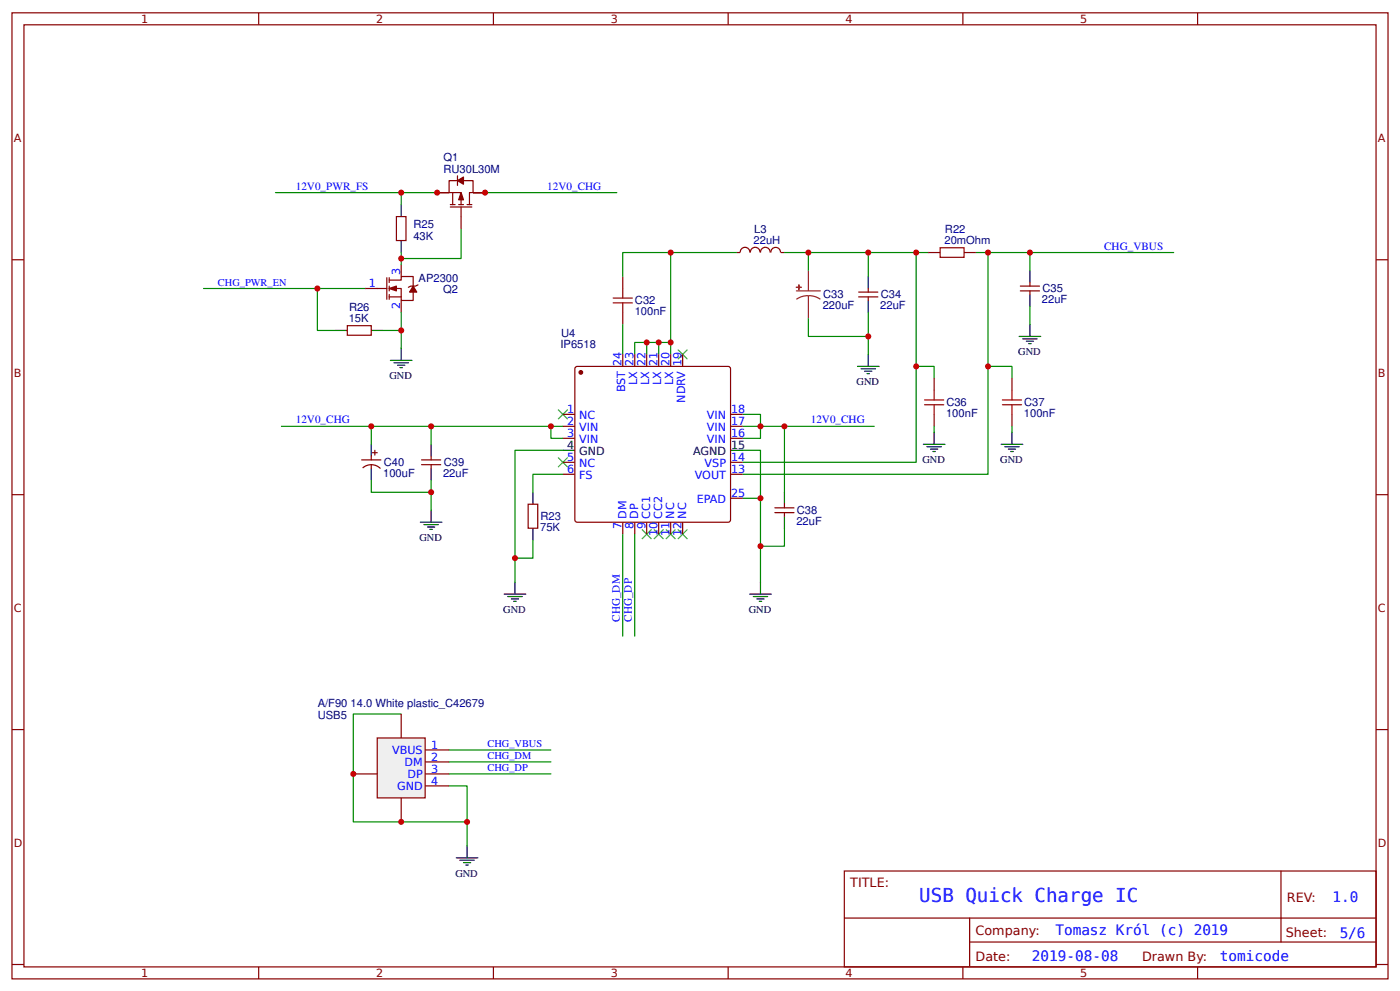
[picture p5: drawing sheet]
<svg xmlns="http://www.w3.org/2000/svg" width="309mm" height="219mm" viewBox="0 0 309 219" stroke-linecap="round" stroke-linejoin="round" font-family="sans-serif">
<g fill="none" stroke="#800" stroke-width=".26">
<path d="M2.6 2.8h304.1v213.3h-304.1zM5.3 5.5h298.7v207.9h-298.7zM57.1 2.8v2.7M109 2.8v2.7M160.9 2.8v2.7M212.7 2.8v2.7M264.6 2.8v2.7M101.1 39.9h-1.9v2.6h2.7v2.7M101.1 38.8v2.1M102.4 39.9h2.1v2.6h-.8v2.7M2.6 57.3h2.7M87.6 47.8h2.1v5.3h-2.1z"/>
<path d="M88.6 58.4v2.6M96.6 42.5h2.6M99.5 45.7h4.7M99.5 45.2h1M100 42.5v2.7M101.3 45.2h1.1M101.9 45.7v4.8M103.2 45.2h1M104.5 42.5h2.7M162.7 55.7h.8M163.5 55.7a1.06 1.06 0 0 1 1.1-1.1 1.06 1.06 0 0 1 1 1.1M165.8 55.7a1.06 1.06 0 0 1 1-1.1 1.06 1.06 0 0 1 1.1 1.1"/>
<path d="M168 55.7a1.06 1.06 0 0 1 1.1-1.1 1.06 1.06 0 0 1 1 1.1M170.3 55.7a1.06 1.06 0 0 1 1.1-1.1 1.06 1.06 0 0 1 1 1.1M172.5 55.7h.8M205.1 55.7h2.6M213 55.7h2.6M304 57.3h2.7M76.7 71.9h5.3v2.1h-5.3zM80.7 63.7h4.8M85.5 61.3v4.8M86 61.8h2.6v-.8h2.7v2.2M86 63.7h2.6v2.6h2.7v-1.8M86 65.5h2.6"/>
<path d="M86 61.3v1.1M86 63.2v1M86 65v1.1M88.6 66.3v2.7M92.3 62.9l-.5 .3h-1l-.6 .2M137.6 61v2.7M137.6 69v2.6M137.6 78.2v2.7M140.2 78.2v2.7M142.9 78.2v2.7M145.5 78.2v2.7M148.2 78.2v2.7"/>
<path d="M150.8 78.2v2.7M189.7 65.5h4.2M189.7 64.5h4.2M191.8 63.7v.8M191.8 65.5v.8M225.4 64.2h4.3M225.4 63.2h4.3M227.5 62.4v.8M227.5 64.2v.8M82.3 99.9h1M82.8 99.4v1.1M124.4 91.5h2.6"/>
<path d="M124.4 94.1h2.6M124.4 96.8h2.6M127.3 81l33.6-.1 .4 .2 .1 33.6-.3 .5-33.6 .1-.4-.3-.1-33.6zM161.4 91.5h2.6M161.4 94.1h2.6M161.4 96.8h2.6M206.4 83.5v2.7M206.4 91.5v2.6M223.6 83.5v2.7M223.6 91.5v2.6M2.6 109.2h2.7M79.9 101.5h4.2"/>
<path d="M80.1 103.3a2.84 2.84 0 0 1 3.9 .1M82 100.7v.8M82 102.6v.8M93.1 101.5h4.3M93.1 102.6h4.3M95.2 100.7v.8M95.2 102.6v.8M116.7 111.3h2.1v5.3h-2.1zM124.4 102h2.6M124.4 104.7h2.6M137.6 115.3v2.6M140.2 115.3v2.6"/>
<path d="M142.9 115.3v2.6M145.5 115.3v2.6M148.2 115.3v2.6M150.8 115.3v2.6M161.4 102h2.6M161.4 104.7h2.6M161.4 110h2.6M171.2 112.1h4.2M171.2 113.2h4.2M173.3 111.3v.8M173.3 113.2v.8M304 109.2h2.7"/>
<path d="M2.6 161.1h2.7M304 161.1h2.7M186.5 192.3h117.5v21.1h-117.5zM283 192.3v15.6M2.6 212.9h2.7M57.1 213.4v2.7M109 213.4v2.7M160.9 213.4v2.7M186.6 202.7h117.3M212.7 213.4v2.7M214.2 207.9h89.7M214.2 202.7v10.5"/>
<path d="M264.6 213.4v2.7M304 212.9h2.7"/>
</g>
<g fill="none" stroke="#080" stroke-width=".26">
<path d="M60.9 42.5h27.7M88.6 55.7v2.7M96.6 42.5h-8v2.7M101.9 50.5v6.6h-13.3M107.2 42.5h29.1M148.2 55.7h-10.6v5.3M162.7 55.7h-14.5v19.9M173.3 55.7h31.8M178.6 55.7v4M191.8 55.7v5.3M202.4 55.7v46.3h-38.4M215.6 55.7h43.7"/>
<path d="M218.3 55.7v49h-54.3M227.5 55.7v4M45 63.7h35.7M70.1 63.7v9.2h4M84.7 72.9h3.9M88.6 69v7.9M137.6 71.6v6.6M140.2 78.2v-2.6h8v2.6M142.9 75.6v2.6M145.5 75.6v2.6M191.8 69v5.3h-13.2v-4M191.8 74.3v3.9"/>
<path d="M227.5 67.7v3.9M62.2 94.1h59.5M82 94.1v4M95.2 94.1v4M124.4 99.4h-10.6v29.1M124.4 94.1h-2.7v2.7h2.7M164 91.5h4v5.3h-4M164 99.4h4v29.1M164 94.1h29.1M173.3 94.1v14.6M202.4 80.9h4v2.6M206.4 94.1v1.3"/>
<path d="M218.3 80.9h5.3v2.6M223.6 94.1v1.3M82 106v2.7h13.2M95.2 106v6.6M117.7 119.2v4h-3.9M124.4 104.7h-6.7v4M137.6 117.9v22.5M140.2 117.9v22.5M164 110h4M173.3 116.6v4h-5.3M88.6 157.6h-10.5v23.8h25.1M99.2 173.5h4v13.2"/>
<path d="M99.2 165.5h22.5M99.2 168.2h22.5M99.2 170.8h22.5"/>
</g>
<g fill="none" stroke="#000" stroke-width=".26">
<path d="M88.6 45.2v2.6M88.6 53.1v2.6M227.5 59.7v2.7M74.1 72.9h2.6M82 72.9h2.7M86.3 79.6h4.7M88.6 76.9v2.7M191.8 61v2.7M191.8 66.3v2.7M191.8 78.2v2.7M225.2 74.3h4.7M226 74.8h3.1"/>
<path d="M226.7 75.3h1.6M227.3 75.9h.5M227.5 65v2.7M227.5 71.6v2.7M82 98.1v2.6M87 80.1h3.2M87.8 80.6h1.6M88.4 81.1h.5M95.2 98.1v2.6M124.4 99.4h2.6M161.4 99.4h2.6M189.4 80.9h4.8"/>
<path d="M190.2 81.4h3.2M191 81.9h1.6M191.6 82.5h.5M204 98.1h4.8M204.8 98.6h3.2M205.6 99.1h1.6M206.1 99.7h.5M206.4 95.4v2.7M221.2 98.1h4.8M222 98.6h3.2M222.8 99.1h1.6M223.3 99.7h.5"/>
<path d="M223.6 95.4v2.7M82 103.4v2.6M92.9 115.3h4.7M93.7 115.8h3.1M94.5 116.3h1.5M95 116.9h.5M95.2 103.4v2.6M95.2 112.6v2.7M117.7 108.7v2.6M117.7 116.6v2.6M173.3 108.7v2.6M173.3 114v2.6"/>
<path d="M111.4 131.2h4.8M112.2 131.7h3.2M113 132.2h1.6M113.5 132.7h.5M113.8 128.5v2.7M165.6 131.2h4.8M166.4 131.7h3.2M167.2 132.2h1.6M167.7 132.7h.6M168 128.5v2.7M100.8 189.4h4.8M101.6 189.9h3.2"/>
<path d="M102.4 190.4h1.6M102.9 190.9h.6M103.2 186.7v2.7"/>
</g>
<g fill="#800" stroke="#800" stroke-width=".26">
<path d="M86 63.7l1.6-.5v1z"/>
<path d="M91.3 63.2l.8 1.3h-1.6z"/>
<path d="M101.9 42.5l.5 1.6h-1.1z"/>
<path d="M101.1 39.9l1.3-.8v1.6z"/>
<circle cx="128.3" cy="82.2" r=".4"/>
</g>
<g fill="none" stroke="#a00000" stroke-width=".26">
<path d="M207.7 54.7h5.3v2.1h-5.3zM135.5 66.9h4.2M135.5 65.8h4.2M137.6 63.7v2.1M137.6 66.9v2.1M204.3 89.3h4.2M204.3 88.3h4.2M206.4 86.2v2.1M206.4 89.3v2.2M221.5 89.3h4.2M221.5 88.3h4.2M223.6 86.2v2.1"/>
<path d="M223.6 89.3v2.2"/>
</g>
<path d="M178.6 59.7v4.5M175.9 64.2h5.3M178.6 65.3l1.4 .1 1.2 .7M178.6 65.3l-1.4 .2-1.3 .6M178.6 65.3v5" fill="none" stroke="#8d2323" stroke-width=".26"/>
<g fill="#8d2323" stroke="#8d2323" stroke-width=".26">
<path d="M175.9 63.4h1.1z"/>
<path d="M176.5 62.9v1z"/>
</g>
<g fill="#000" stroke="#3c3" stroke-width=".26">
<path d="M149.8 77.2l2.1 2.1zM151.9 77.2l-2.1 2.1z"/>
<path d="M123.3 90.4l2.1 2.1zM123.3 92.5l2.1-2.1z"/>
<path d="M123.3 101l2.1 2.1zM123.3 103.1l2.1-2.1z"/>
<path d="M141.8 116.9l2.1 2.1zM143.9 116.9l-2.1 2.1z"/>
<path d="M144.5 116.9l2.1 2.1zM146.6 116.9l-2.1 2.1z"/>
<path d="M147.1 116.9l2.1 2.1zM147.1 119l2.1-2.1z"/>
<path d="M149.8 116.9l2.1 2.1zM151.9 116.9l-2.1 2.1z"/>
</g>
<path d="M83.3 162.9h10.6v13.2h-10.6z" fill="#efefef" stroke="#800" stroke-width=".26"/>
<path d="M88.6 157.6v5.3M78.1 170.8h5.2M88.6 176.1v5.3M93.9 170.8h5.3M93.9 165.5h5.3M93.9 168.2h5.3M93.9 173.5h5.3" fill="none" stroke="#800" stroke-width=".26"/>
<g fill="#c00">
<circle cx="78.1" cy="170.8" r=".66"/>
<circle cx="103.2" cy="181.4" r=".66"/>
<circle cx="88.6" cy="181.4" r=".66"/>
<circle cx="88.6" cy="72.9" r=".66"/>
<circle cx="107.2" cy="42.5" r=".66"/>
<circle cx="96.6" cy="42.5" r=".66"/>
<circle cx="88.6" cy="57.1" r=".66"/>
<circle cx="82" cy="94.1" r=".66"/>
<circle cx="113.8" cy="123.2" r=".66"/>
<circle cx="121.7" cy="94.1" r=".66"/>
<circle cx="218.3" cy="80.9" r=".66"/>
<circle cx="191.8" cy="74.3" r=".66"/>
<circle cx="178.6" cy="55.7" r=".66"/>
<circle cx="202.4" cy="55.7" r=".66"/>
<circle cx="218.3" cy="55.7" r=".66"/>
<circle cx="168" cy="110" r=".66"/>
<circle cx="148.2" cy="75.6" r=".66"/>
<circle cx="145.5" cy="75.6" r=".66"/>
<circle cx="142.9" cy="75.6" r=".66"/>
<circle cx="148.2" cy="55.7" r=".66"/>
<circle cx="168" cy="94.1" r=".66"/>
<circle cx="191.8" cy="55.7" r=".66"/>
<circle cx="227.5" cy="55.7" r=".66"/>
<circle cx="202.4" cy="80.9" r=".66"/>
<circle cx="173.3" cy="94.1" r=".66"/>
<circle cx="168" cy="120.6" r=".66"/>
<circle cx="95.2" cy="94.1" r=".66"/>
<circle cx="95.2" cy="108.7" r=".66"/>
<circle cx="88.6" cy="42.5" r=".66"/>
<circle cx="70.1" cy="63.7" r=".66"/>
</g>
<text font-size="4.2" fill="#00f" x="203.1" y="199">USB Quick Charge IC</text>
<g font-size="3.2" fill="#00f">
<text x="294.4" y="199.2">1.0</text>
<text x="233.2" y="206.4">Tomasz Król (c) 2019</text>
<text x="296" y="207">5/6</text>
<text x="228" y="212.2">2019-08-08</text>
<text x="269.5" y="212.2">tomicode</text>
</g>
<g font-size="2.8" fill="#800">
<text x="187.9" y="195.7">TITLE:</text>
<text x="284.3" y="199.2">REV:</text>
<text x="215.5" y="206.4">Company:</text>
<text x="284.1" y="206.8">Sheet:</text>
<text x="215.5" y="212.1">Date:</text>
<text x="252.3" y="212.2">Drawn By:</text>
</g>
<g font-size="2.5" fill="#800">
<text x="31.2" y="5.1">1</text>
<text x="83.1" y="5.1">2</text>
<text x="134.9" y="5.1">3</text>
<text x="186.8" y="5.1">4</text>
<text x="238.7" y="5.1">5</text>
<text x="3" y="31.4">A</text>
<text x="304.4" y="31.4">A</text>
<text x="3" y="83.3">B</text>
<text x="304.4" y="83.3">B</text>
<text x="3" y="135.1">C</text>
<text x="304.4" y="135.1">C</text>
<text x="3" y="187">D</text>
<text x="304.4" y="187">D</text>
<text x="31.2" y="215.7">1</text>
<text x="83.1" y="215.7">2</text>
<text x="134.9" y="215.7">3</text>
<text x="186.8" y="215.7">4</text>
<text x="238.7" y="215.7">5</text>
</g>
<g font-size="2.5" fill="#000080">
<text x="98" y="35.5">Q1</text>
<text x="98" y="38.2">RU30L30M</text>
<text x="91.3" y="53">43K</text>
<text x="91.3" y="50.4">R25</text>
<text x="166.5" y="53.8">22uH</text>
<text x="166.6" y="51.4">L3</text>
<text x="208.7" y="53.9">20mOhm</text>
<text x="208.8" y="51.5">R22</text>
<text x="92.5" y="62.3">AP2300</text>
<text x="97.9" y="64.7">Q2</text>
<text x="181.9" y="65.9">C33</text>
<text x="194.6" y="65.9">C34</text>
<text x="230.3" y="64.6">C35</text>
<text x="77" y="71.1">15K</text>
<text x="77.1" y="68.7">R26</text>
<text x="140.2" y="69.6">100nF</text>
<text x="140.3" y="67.2">C32</text>
<text x="181.8" y="68.3">220uF</text>
<text x="194.5" y="68.3">22uF</text>
<text x="230.2" y="67">22uF</text>
<text x="123.8" y="76.9">IP6518</text>
<text x="124" y="74.4">U4</text>
<text x="209.1" y="89.7">C36</text>
<text x="226.3" y="89.7">C37</text>
<text x="209" y="92.1">100nF</text>
<text x="226.2" y="92.1">100nF</text>
<text x="84.7" y="105.3">100uF</text>
<text x="84.8" y="102.9">C40</text>
<text x="97.9" y="105.4">22uF</text>
<text x="98" y="102.9">C39</text>
<text x="176.1" y="113.5">C38</text>
<text x="119.3" y="117.2">75K</text>
<text x="119.4" y="114.8">R23</text>
<text x="175.9" y="115.9">22uF</text>
<text x="70.2" y="156.2">A/F90 14.0 White plastic_C42679</text>
<text x="70.2" y="158.8">USB5</text>
</g>
<g font-size="2.5" fill="#00f">
<text x="65.4" y="41.9">12V0_PWR_FS</text>
<text x="120.9" y="41.9">12V0_CHG</text>
<text x="243.9" y="55.1">CHG_VBUS</text>
<text x="81.5" y="63.4">1</text>
<text x="88.4" y="60.8" transform="rotate(-90 88.4 60.8)">3</text>
<text x="88.4" y="68.2" transform="rotate(-90 88.4 68.2)">2</text>
<text x="137.3" y="80.8" transform="rotate(-90 137.3 80.8)">24</text>
<text x="140" y="80.8" transform="rotate(-90 140 80.8)">23</text>
<text x="142.6" y="80.8" transform="rotate(-90 142.6 80.8)">22</text>
<text x="145.3" y="80.8" transform="rotate(-90 145.3 80.8)">21</text>
<text x="147.9" y="80.8" transform="rotate(-90 147.9 80.8)">20</text>
<text x="150.5" y="80.8" transform="rotate(-90 150.5 80.8)">19</text>
<text x="138.1" y="86.6" transform="rotate(-90 138.1 86.6)">BST</text>
<text x="140.8" y="84.9" transform="rotate(-90 140.8 84.9)">LX</text>
<text x="143.4" y="84.9" transform="rotate(-90 143.4 84.9)">LX</text>
<text x="146" y="84.9" transform="rotate(-90 146 84.9)">LX</text>
<text x="148.7" y="84.9" transform="rotate(-90 148.7 84.9)">LX</text>
<text x="151.3" y="88.9" transform="rotate(-90 151.3 88.9)">NDRV</text>
<text x="65.4" y="93.5">12V0_CHG</text>
<text x="125.3" y="91.2">1</text>
<text x="125.3" y="93.8">2</text>
<text x="128" y="92.5">NC</text>
<text x="128" y="95.2">VIN</text>
<text x="156.2" y="95.2">VIN</text>
<text x="156.2" y="92.5">VIN</text>
<text x="161.5" y="93.8">17</text>
<text x="161.5" y="91.2">18</text>
<text x="179.1" y="93.5">12V0_CHG</text>
<text x="125.3" y="96.5">3</text>
<text x="125.3" y="101.8">5</text>
<text x="128" y="97.8">VIN</text>
<text x="156.2" y="97.8">VIN</text>
<text x="161.5" y="101.8">14</text>
<text x="161.5" y="96.5">16</text>
<text x="125.3" y="104.4">6</text>
<text x="128" y="103.1">NC</text>
<text x="128" y="105.8">FS</text>
<text x="153.5" y="105.8">VOUT</text>
<text x="155.7" y="103.1">VSP</text>
<text x="161.5" y="104.4">13</text>
<text x="153.9" y="111">EPAD</text>
<text x="161.5" y="109.7">25</text>
<text x="137.3" y="116.7" transform="rotate(-90 137.3 116.7)">7</text>
<text x="138.4" y="114.5" transform="rotate(-90 138.4 114.5)">DM</text>
<text x="140" y="116.7" transform="rotate(-90 140 116.7)">8</text>
<text x="141" y="114.5" transform="rotate(-90 141 114.5)">DP</text>
<text x="142.6" y="116.7" transform="rotate(-90 142.6 116.7)">9</text>
<text x="143.7" y="114.5" transform="rotate(-90 143.7 114.5)">CC1</text>
<text x="145.3" y="118.3" transform="rotate(-90 145.3 118.3)">10</text>
<text x="146.3" y="114.5" transform="rotate(-90 146.3 114.5)">CC2</text>
<text x="147.9" y="118.3" transform="rotate(-90 147.9 118.3)">11</text>
<text x="149" y="114.5" transform="rotate(-90 149 114.5)">NC</text>
<text x="150.5" y="118.3" transform="rotate(-90 150.5 118.3)">12</text>
<text x="151.6" y="114.5" transform="rotate(-90 151.6 114.5)">NC</text>
<text x="136.9" y="137.2" transform="rotate(-90 136.9 137.2)">CHG_DM</text>
<text x="139.6" y="137.2" transform="rotate(-90 139.6 137.2)">CHG_DP</text>
<text x="86.6" y="166.3">VBUS</text>
<text x="95.2" y="165.3">1</text>
<text x="95.2" y="167.9">2</text>
<text x="89.4" y="169">DM</text>
<text x="90" y="171.6">DP</text>
<text x="95.2" y="170.6">3</text>
<text x="95.2" y="173.2">4</text>
<text x="87.7" y="174.3">GND</text>
</g>
<g font-size="2.5">
<text x="125.3" y="99.1">4</text>
<text x="128" y="100.5">GND</text>
<text x="153.1" y="100.5">AGND</text>
<text x="161.5" y="99.1">15</text>
</g>
<g font-size="2.3" fill="#00f">
<text x="48.2" y="63">CHG_PWR_EN</text>
<text x="107.7" y="164.9">CHG_VBUS</text>
<text x="107.7" y="167.5">CHG_DM</text>
<text x="107.7" y="170.2">CHG_DP</text>
</g>
<g font-size="2.3">
<text x="86" y="83.7">GND</text>
<text x="225" y="78.4">GND</text>
<text x="189.2" y="85">GND</text>
<text x="203.8" y="102.2">GND</text>
<text x="221" y="102.2">GND</text>
<text x="92.7" y="119.4">GND</text>
<text x="111.2" y="135.3">GND</text>
<text x="165.4" y="135.3">GND</text>
<text x="100.6" y="193.5">GND</text>
</g>
</svg>
